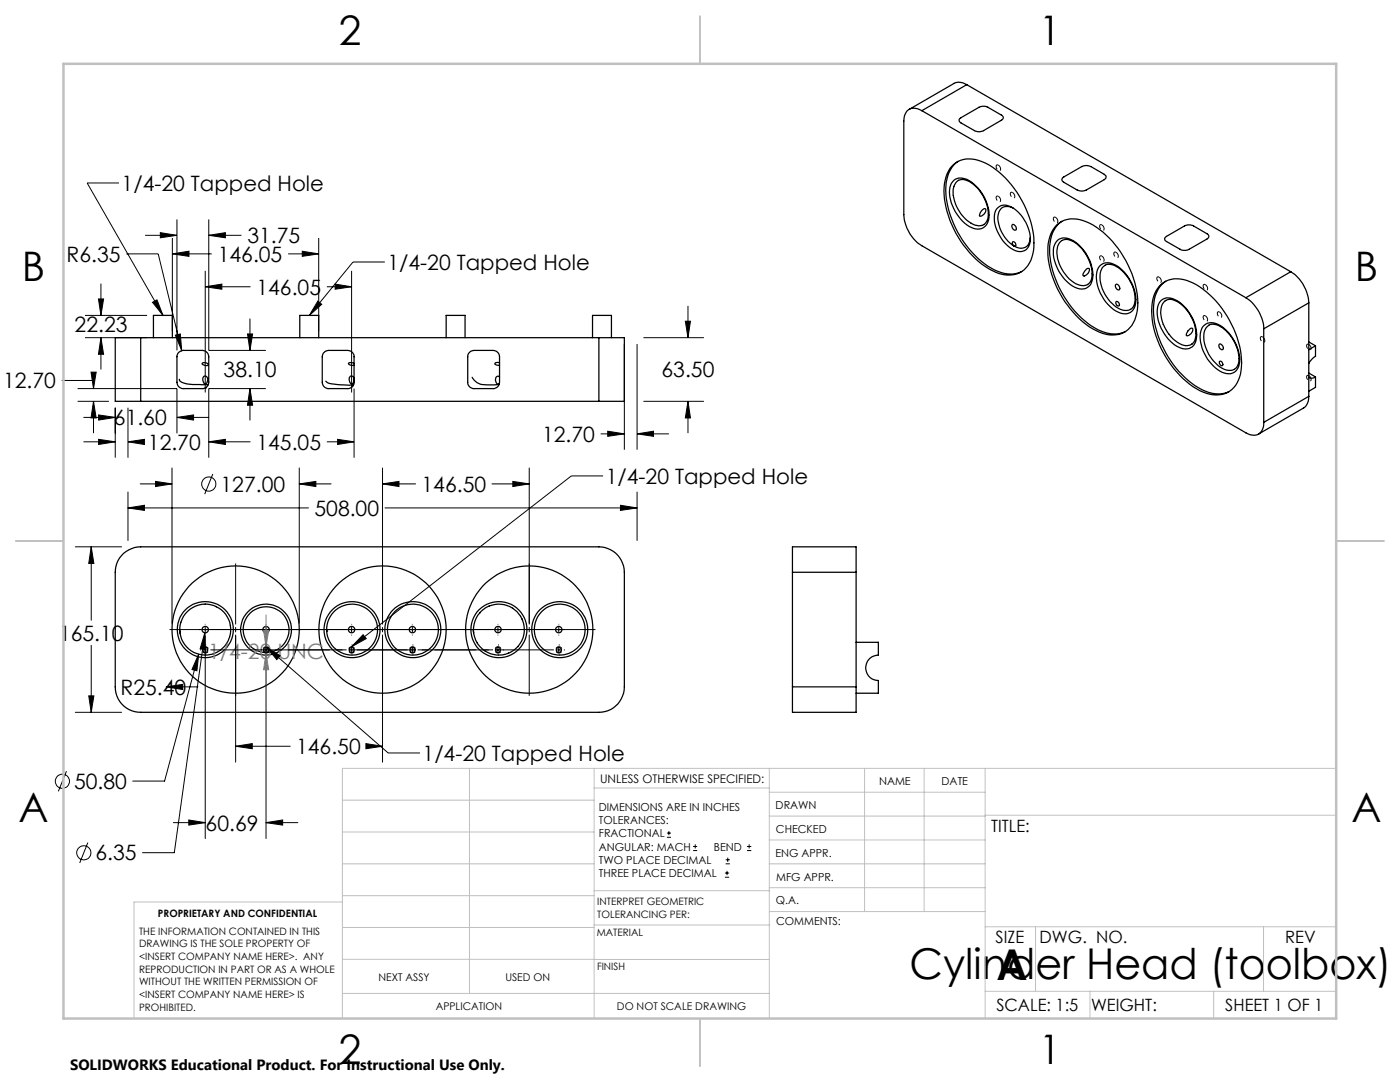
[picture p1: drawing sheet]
<svg xmlns="http://www.w3.org/2000/svg" width="279mm" height="216mm" viewBox="0 0 279 216" stroke-linecap="round" stroke-linejoin="round" font-family="sans-serif">
<g fill="none" stroke="#000" stroke-width=".25">
<path d="M192.9 16.9l-1.2-.5-1.1 .1-9.2 5.3M192.9 16.9l-8.9 5.2M192.9 16.9l64.7 37.3M184 22.1a2.11 2.11 0 0 0-3.5 1.1l-.1 1v18.6a8.1 8.1 0 0 0 3.6 6.2l64.6 37.4a2.17 2.17 0 0 0 2.6 .2 2.17 2.17 0 0 0 1-2.3M184 22.1l64.6 37.3M190 33.2a5.1 5.1 0 0 1 6-.9 18.6 18.6 0 0 1 9.5 11.2 11.8 11.8 0 0 1 0 9 4.8 4.8 0 0 1-6.1 2.1 18.2 18.2 0 0 1-10.1-11.5 11.4 11.4 0 0 1 0-9zM190.4 36a3.1 3.1 0 0 1 3.9 .7 8.3 8.3 0 0 1 3 7.2 2.24 2.24 0 0 1-3.4 1.5 8.3 8.3 0 0 1-4.3-8l.3-.8zM191 36.2a2.54 2.54 0 0 1 3.3 .6 7.7 7.7 0 0 1 2.8 6.9 2.06 2.06 0 0 1-3.3 .9 7.3 7.3 0 0 1-3.4-7.4zM191.2 32.2a6.4 6.4 0 0 0-2.5 5.7 19.8 19.8 0 0 0 9.7 15.9 6.1 6.1 0 0 0 5.5 .4M191.5 23.7l3.9-2.3a1.7 1.7 0 0 1 1.8 0l2.6 1.6a.53 .53 0 0 1 .4 .5 .53 .53 0 0 1-.4 .5l-3.5 2.1a2.02 2.02 0 0 1-1.8 0l-2.9-1.7-.2-.3zM212.1 35.4l3.8-2.2a2.02 2.02 0 0 1 1.8 0l2.7 1.6a.57 .57 0 0 1 .3 .5 .57 .57 0 0 1-.3 .5l-3.6 2.1a2.02 2.02 0 0 1-1.8 0l-2.9-1.7-.2-.4zM196.1 41.8l.6-.1a1.19 1.19 0 0 1-1.2 1.4l.2-.7z"/>
<path d="M199.2 41.4a2.33 2.33 0 0 1 2.9 .1 7.6 7.6 0 0 1 3.4 7 2.09 2.09 0 0 1-3.4 1.3 7.8 7.8 0 0 1-3.6-7 2.05 2.05 0 0 1 .7-1.4zM202 44.8a.65 .65 0 0 1 .7 .4 .65 .65 0 0 1-.1 .7 .77 .77 0 0 1-.6-1.1zM202.2 41.5a1.92 1.92 0 0 0-2.1-.1 1.92 1.92 0 0 0-1 1.9 7.1 7.1 0 0 0 3.3 5.8M202.4 49.1h.1M202.4 49.1l-.4-.5 .1-.3a.48 .48 0 0 1 .6 .2 .48 .48 0 0 1-.1 .6h-.2M205.6 47.4a1.92 1.92 0 0 1-1 2 1.92 1.92 0 0 1-2.2-.3M211.1 44.7a5.3 5.3 0 0 1 5.6-.5 18.3 18.3 0 0 1 9.5 11.2 11.2 11.2 0 0 1-.3 9.5 5.1 5.1 0 0 1-6.5 1.4 18.1 18.1 0 0 1-8.7-9.5 13.6 13.6 0 0 1-1-10.2l.6-1zM211.1 47.9a3.1 3.1 0 0 1 4 .7 8.2 8.2 0 0 1 2.9 7.2 2.24 2.24 0 0 1-3.4 1.6 8.3 8.3 0 0 1-4.3-8.1l.3-.8zM211.7 48.2a2.04 2.04 0 0 1 2.5 0 7.8 7.8 0 0 1 3.6 7.4 1.82 1.82 0 0 1-2.7 1.2 7.4 7.4 0 0 1-4-7.6zM211.9 44.2a6.3 6.3 0 0 0-2.4 5.7 19.6 19.6 0 0 0 9.6 15.9 6.1 6.1 0 0 0 5.5 .3M216.7 53.8l.6-.2a1.11 1.11 0 0 1-1 1.5l-.2-.1a1.36 1.36 0 0 1 .6-1.2zM219.6 52.9a2.59 2.59 0 0 1 3.1 .1 8.3 8.3 0 0 1 3.9 7.8 2.19 2.19 0 0 1-3.4 1.5 8 8 0 0 1-4.2-8.4z"/>
<path d="M220 53.4a1.94 1.94 0 0 1 2.8-.2 7.6 7.6 0 0 1 3.6 7.4 1.87 1.87 0 0 1-2.8 1.1 7.4 7.4 0 0 1-3.9-7.6zM222.7 56.8a.66 .66 0 0 1 .7 .3 .66 .66 0 0 1-.1 .8 .77 .77 0 0 1-.6-1.1zM231.4 57.1a5.1 5.1 0 0 1 6.1-.9 18.7 18.7 0 0 1 9.7 12.1 10.5 10.5 0 0 1-.6 8.6 5.1 5.1 0 0 1-6.5 1.3 18.1 18.1 0 0 1-8.7-9.4 14.1 14.1 0 0 1-1-10.2zM231.8 59.9a3.1 3.1 0 0 1 4 .7 8 8 0 0 1 2.8 7.6 2.19 2.19 0 0 1-3.3 1.1 8.3 8.3 0 0 1-4.3-8l.3-.8zM232.5 47.4l3.9-2.3a2.02 2.02 0 0 1 1.8 0l2.7 1.5a.55 .55 0 0 1 .4 .6 .55 .55 0 0 1-.4 .5l-3.6 2a2.02 2.02 0 0 1-1.8 0l-3-1.7zM232.7 56.1a6.2 6.2 0 0 0-2.5 5.7 19.6 19.6 0 0 0 9.7 16 6 6 0 0 0 5.4 .3M248.6 59.4a7.9 7.9 0 0 1 3.6 6.2M257.6 54.2a7.8 7.8 0 0 1 3.6 6.2M257.6 54.2l-9 5.2M28.1 67.4h-5.1v12.7h5.1M28.1 67.4v12.7M28.1 67.4h91.4"/>
<path d="M30.6 67.4v-4.5h3.8v4.5M35.7 70.3l.7-.4h4a1.33 1.33 0 0 1 1.3 1.3v5.1a1.26 1.26 0 0 1-1.3 1.2h-3.8a1.26 1.26 0 0 1-1.3-1.2v-5.3zM35.8 75.7v.2a4.1 4.1 0 0 0 3.4 .8l2.4 .1M40.4 72.4a1.01 1.01 0 0 1 1.2 .3 .79 .79 0 0 1-1.2-.2zM40.6 75.1l.4-.1a.84 .84 0 0 1 .5 .8 .84 .84 0 0 1-.6 .8 1.08 1.08 0 0 1-.3-1.5zM41 77.4h.1M41.1 77.3h.1M59.8 67.4v-4.5h3.8v4.5M64.5 70.5l.4-.4 .7-.2h3.8a1.26 1.26 0 0 1 1.3 1.3v5.1a1.21 1.21 0 0 1-1.3 1.2h-3.8a1.26 1.26 0 0 1-1.3-1.2v-5.1zM65 76.1l.2 .1a11.9 11.9 0 0 0 5 .6h.2v.2M70.7 72.6a.84 .84 0 0 0-1.2 0l.4 .2 .8 .1M70.7 75.7l-.1-.3a.45 .45 0 0 0-.5-.4 .45 .45 0 0 0-.4 .4 1.14 1.14 0 0 0 .4 1.2l.4-.2 .2-.7"/>
<path d="M89 67.4v-4.5h3.8v4.5M93.7 70.3l.9-.4h3.8a1.33 1.33 0 0 1 1.3 1.3v5.1a1.26 1.26 0 0 1-1.3 1.2h-3.8a1.21 1.21 0 0 1-1.3-1.2v-5.4zM94.2 75.3a3 3 0 0 0 3 1.5l2.4-.1M99.7 72.4a.53 .53 0 0 0-.9 .3l.9 .2M99.7 75.2l-.4-.1a.82 .82 0 0 0-.4 .8 .82 .82 0 0 0 .6 .7l.2-.1M118.3 67.4v-4.5h3.7v4.5M119.5 67.4h5.1v12.7h-5.1M119.5 67.4v12.7M222.8 60.1a.6 .6 0 0 1 .5 .9 .58 .58 0 0 1-.5-.9zM232.3 60.3a1.95 1.95 0 0 1 2.6-.1 7.7 7.7 0 0 1 3.6 7.4 1.94 1.94 0 0 1-3.1 .9 7.7 7.7 0 0 1-3.7-7.1zM237.1 66l.5-.5h.4a1.18 1.18 0 0 1-1.2 1.5v-.4zM240.1 65.1a2.49 2.49 0 0 1 3.4-.2 8.3 8.3 0 0 1 3.8 7.8 2.22 2.22 0 0 1-3.4 1.6 8.4 8.4 0 0 1-4.3-8z"/>
<path d="M241 65.1a2.24 2.24 0 0 1 2.9 .3 7.8 7.8 0 0 1 3.3 7.2 1.99 1.99 0 0 1-3.3 .9 7.5 7.5 0 0 1-3.5-7.4zM243.3 68.7a.65 .65 0 0 1 .7 .3 .65 .65 0 0 1-.1 .8 .77 .77 0 0 1-.6-1.1zM243.5 72.1a.54 .54 0 0 1 .5 .3 .54 .54 0 0 1-.2 .6l-.5-.5zM252.2 65.6v18.7M261.2 79.1l-.3 1.3-.6 1-9.1 5.2M261.2 60.4l-9 5.2M261.2 79.1l-9 5.2M261.2 60.4v18.7M261.2 68.2l1.3 .8M261.2 74.4l1.3 .8M262.5 69v2.1l-.6 .4-.7 1M262.5 75.2a1.23 1.23 0 0 1-1.3 .1"/>
<path d="M262.5 75.2v2.1l-1.3 .8M262.5 69l-1.3 .8M28.1 80.1h91.4M24.7 110.4l1-.7a4.5 4.5 0 0 1 2.4-.6h91.4a5.1 5.1 0 0 1 5.1 5.1v22.9a5 5 0 0 1-5.1 5h-91.4a5 5 0 0 1-5.1-5v-23.5a5 5 0 0 1 1.7-3.2zM158.2 114.2v-5.1h12.7v5.1M158.2 114.2v22.9M158.2 114.2h12.7M170.9 114.2v22.9M35.9 125.6v.6M53.1 130.2h.1M53.1 130.2a4.6 4.6 0 0 1-4-6.7 4.6 4.6 0 0 1 7.8-.4 4.6 4.6 0 0 1-3.2 7.1h-.5M53.1 130.2a.51 .51 0 0 1-.4-.8 .51 .51 0 0 1 .8 0 .51 .51 0 0 1-.3 .8"/>
<path d="M65.2 125.9h.1M94.5 125.7v.6M104.1 123.4l.1 .1M158.2 137.1v5h12.7v-5M158.2 137.1h12.7M170.9 128.2h4.4v2.5a2.54 2.54 0 0 0-2.5 2.5 2.54 2.54 0 0 0 2.5 2.6v2.5h-4.4"/>
<circle cx="40.9" cy="129.7" r=".51"/>
<circle cx="41" cy="125.6" r=".64"/>
<circle cx="41" cy="125.6" r="5.1"/>
<circle cx="41" cy="125.6" r="5.6"/>
<circle cx="47" cy="125.6" r="12.7"/>
<circle cx="53.1" cy="125.6" r="5.1"/>
<circle cx="53.1" cy="125.6" r=".63"/>
<circle cx="70.2" cy="125.6" r=".64"/>
<circle cx="70.2" cy="129.7" r=".51"/>
<circle cx="70.3" cy="125.6" r="5.6"/>
<circle cx="70.3" cy="125.6" r="5.1"/>
<circle cx="76.3" cy="125.6" r="12.7"/>
<circle cx="82.3" cy="125.6" r=".63"/>
<circle cx="82.3" cy="129.7" r=".52"/>
<circle cx="82.4" cy="125.6" r="5.6"/>
<circle cx="82.4" cy="125.6" r="5.1"/>
<circle cx="99.4" cy="125.6" r=".63"/>
<circle cx="99.4" cy="129.7" r=".51"/>
<circle cx="99.6" cy="125.6" r="5.1"/>
<circle cx="99.6" cy="125.6" r="5.6"/>
<circle cx="105.6" cy="125.6" r="12.7"/>
<circle cx="111.5" cy="125.6" r=".63"/>
<circle cx="111.5" cy="129.7" r=".52"/>
<circle cx="111.7" cy="125.6" r="5.1"/>
<circle cx="111.7" cy="125.6" r="5.6"/>
</g>
<g fill="none" stroke="#000" stroke-width=".2">
<path d="M23.7 36.5h-6.3l15.1 26.4M19.6 59.7h1.1l-.6 3.2zM20.1 56.6v6.3M25.2 50.7h6.4l4.7 19.3M29 47h6.3M32 46.4l3.3 .6-3.3 .4zM34.4 50.7l3.3-.6v1.1zM34.4 50.7h7.9M34.4 47.5v18.6M35.3 43.8v26.1M41 57.2l3.3-.5v1zM41 54v24.3"/>
<path d="M41 57.2h9M41.7 47l3.3-.6v1zM41.7 43.8v26.1h11.4M41.7 47h6.5M57.5 50.7h6.1M60.3 50.1l3.3 .6-3.3 .5zM63.6 47.5v18.6M65.2 57.2h5M66.9 56.7l3.3 .5-3.3 .5zM70.2 54v24.3M76.8 52.3h-6.4l-8.7 10.6M12.3 75.9h6.4v1.6"/>
<path d="M15.5 77.5h19.8v9M17 67.4h12.4M17 62.9h12.4M18.2 74.3h1l-.5 3.2zM20.1 67.4l.6 3.3h-1.1zM20.1 67.4v6.3M30.4 60.3l.9-.5 1.2 3.1zM35 66.9l1-.3 .3 3.4zM49.4 66.6h1l-.5 3.3zM49.9 77.5l.5 3.4h-1zM49.9 63.6v6.3M49.9 77.5v6.4"/>
<path d="M53.1 77.5h-11.4v13.8M63.4 60.1l.8 .6-2.5 2.2zM70.7 77.5v13.8M124.6 68.7v21M127.1 68.7v21M128.4 67.4h12.1M136.8 64.1h1l-.5 3.3zM137.3 61v6.4M15.5 80.1h6.2M16.7 88.2h6.3M16.7 83.3h6.3M18.7 80.1l.5 3.3h-1z"/>
<path d="M18.7 80.1v6.3M19.7 87.7l3.3 .5-3.3 .5zM19.7 82.8l3.3 .5-3.3 .5zM23 81.4v9.9M25.5 88.2l3.3-.5v1zM25.5 81.4v9.9M25.5 98.2v9.6M25.5 88.2h2.8M28 96.6h6.3M31 96.1l3.3 .5-3.3 .5zM34.3 93.4v31M35.3 83.3l3.3-.5v1z"/>
<path d="M35.3 83.3h6.4M41.7 88.2l3.3-.5v1zM41.7 88.2h8.3M42.5 94.6l-1.6 4M59.7 96.6l3.3-.5v1zM59.7 93.4v31M59.7 96.6h6.4M65.2 88.2h5.5M67.4 87.7l3.3 .5-3.3 .5zM76.3 96.6l3.3-.5v1zM76.3 93.4v31.2M76.3 96.6h6.6"/>
<path d="M98.2 96.6h7.4M102.3 96.1l3.3 .5-3.3 .5zM105.6 93.4v31.2M119.9 86.6h4.7M120.4 95h-6.4l-43.8 34M121.3 86l3.3 .6-3.3 .5zM127.1 86.6l3.3-.6v1.1zM127.1 98.2v9.6M127.1 86.6h6.4M128.4 80.1h12.1M137.3 80.1l.5 3.3h-1zM137.3 80.1v6.3"/>
<path d="M15 109.1h9.3M18.2 109.1l.5 3.3h-1zM18.2 109.1v14.7M25.5 101.4l3.3-.6v1zM25.5 101.4h36.1M47 112.4v12.2M76.8 101.4h50.3M123.8 100.8l3.3 .6-3.3 .4zM17.7 138.9h1l-.5 3.2zM18.2 128.8v13.3M33.2 137.1l3.2-.5v1zM33.2 137.1h6.3"/>
<path d="M33.8 125.6h12.2M39.7 130.5l-.4 3.3-1-.2zM39.7 130.5l-6.9 25.4h-6.3M39.9 129.7h.1M40.5 129.7h1M40.9 126.3v3.3l-1-.1zM40.9 126.3l-6.1 43.8h-6.4M41 128.7h.1M41 130.7h.1M41 124.5v.1M41 125.1v1.1M41 126.6v.2"/>
<path d="M41 126.9v40.4M46.5 125.6h1.1M47 125.1v1.1M47 126.6v25.5M48 125.6h12.3M52.1 129.7h.1M52.6 129.7h1M53.1 129l2.8 1.8-.7 .8zM53.1 128.7h.1M53.1 130.7h.1M53.1 124.5v.1M53.1 125.1v1.1"/>
<path d="M53.1 126.6v.2M53.1 126.9v40.4M53.1 129l24.4 21.2h6.3M63.1 125.6h12.2M69.7 129.7h1M70.2 128.7h.1M70.2 130.7h.1M70.2 124.5v.1M70.2 125.1v1.1M70.2 126.6v.2M70.2 129.2v1M72.5 126.6l.6 .8-2.9 1.6z"/>
<path d="M75.8 125.6h1M76.3 125.1v1.1M76.3 126.6v25.5M77.4 125.6h12.1M81.8 129.7h1M82.3 128.7h.1M82.3 130.7h.1M82.3 124.5v.1M82.3 125.1v1.1M82.3 126.6v.2M82.3 129.2v1M92.4 125.6h12.2"/>
<path d="M98.9 129.7h1M99.4 128.7h.1M99.4 130.7h.1M99.4 124.5v.1M99.4 125.1v1.1M99.4 126.6v.2M99.4 129.2v1M100.4 129.7h.1M105.1 125.6h1.1M105.6 125.1v1.1M105.6 126.6v12.3M106.6 125.6h12.3"/>
<path d="M111 129.7h1M111.5 128.7h.1M111.5 130.7h.1M111.5 124.5v.1M111.5 125.1v1.1M111.5 126.6v.2M111.5 129.2v1M112.5 129.7h.1M13.3 153.9l-1.7 4M15 142.1h9.3M47 148.9l3.3-.5v1zM47 148.9h10.9"/>
<path d="M73 148.4l3.3 .5-3.3 .5zM73.2 148.9h3.1M17.5 168.1l-1.6 4.1M34.6 164.1h6.4M37.7 163.6l3.3 .5-3.3 .5zM53.1 164.1l3.3-.5v1zM53.1 164.1h6.3M133.1 167.1h.8M133.1 166.2h.8M133.5 165.8v.9M138.3 169.7h.8M138.3 168.9h.8"/>
<path d="M138.7 168.5v.8M144.7 175h.8M144.7 174.2h.8M144.8 172.4h.9M144.8 171.6h.9M145.1 173.8v.8M145.2 171.1v.9M149.1 169.7h.8M149.1 168.9h.8M149.5 168.5v.8"/>
<circle cx="41.7" cy="96.6" r="1.42"/>
<circle cx="12.5" cy="155.9" r="1.41"/>
<circle cx="16.7" cy="170.2" r="1.42"/>
</g>
<path d="M52.6 125.8h1l-.5 3.2zM53.1 130.3l.5 3.3h-1zM53.1 122.7v6.3M53.1 130.3v6.4" fill="none" stroke="#808080" stroke-width=".2"/>
<path d="M41 129a.63 .63 0 0 0-.6 1 .63 .63 0 0 0 1.1 .1 .63 .63 0 0 0-.4-1l-.1-.1M53.1 129a.63 .63 0 0 0-.5 1 .63 .63 0 0 0 1 .1 .63 .63 0 0 0-.4-1l-.1-.1M70.2 129a.63 .63 0 0 0-.6 1 .63 .63 0 0 0 1.1 .1 .63 .63 0 0 0-.4-1l-.1-.1M82.3 129a.63 .63 0 0 0-.5 1 .63 .63 0 0 0 1 .1 .63 .63 0 0 0-.4-1l-.1-.1M99.4 129a.63 .63 0 0 0-.6 1 .63 .63 0 0 0 1.1 .1 .63 .63 0 0 0-.4-1l-.1-.1M111.5 129a.63 .63 0 0 0-.5 1 .63 .63 0 0 0 1 .1 .63 .63 0 0 0-.3-1l-.2-.1" fill="none" stroke="#000" stroke-width=".2" stroke-dasharray="1.3 .6" stroke-dashoffset=".5" stroke-linecap="butt"/>
<g fill="none" stroke="#000" stroke-width=".2" stroke-dasharray="1.3 .6" stroke-linecap="butt">
<path d="M199.2 33a.35 .35 0 0 0-.4 .1 .35 .35 0 0 0 .1 .4l.1 .2a.4 .4 0 0 0 .6 .3 .4 .4 0 0 0 0-.6l-.4-.4M199.2 39.2a.35 .35 0 0 0-.4 .1 .35 .35 0 0 0 .1 .5l.1 .2a.4 .4 0 0 0 .6 .2 .4 .4 0 0 0 0-.6l-.4-.4M202.1 38.4a.35 .35 0 0 0-.5 .1 .35 .35 0 0 0 .1 .5l.1 .2a.4 .4 0 0 0 .6 .3 .4 .4 0 0 0 0-.7l-.3-.4M210.7 43.4a.35 .35 0 0 0-.5 .1 .35 .35 0 0 0 .1 .5l.1 .2a.4 .4 0 0 0 .6 .2 .4 .4 0 0 0 0-.6l-.3-.4M219.9 44.9a.35 .35 0 0 0-.5 .1 .35 .35 0 0 0 .1 .5l.1 .2a.4 .4 0 0 0 .6 .2 .4 .4 0 0 0 .1-.6l-.4-.4M219.9 51.1a.35 .35 0 0 0-.5 .1 .35 .35 0 0 0 .1 .5l.1 .2a.4 .4 0 0 0 .6 .3 .4 .4 0 0 0 .1-.7l-.4-.4M222.7 50.3a.35 .35 0 0 0-.4 .2 .35 .35 0 0 0 .1 .4l.1 .2a.4 .4 0 0 0 .6 .3 .4 .4 0 0 0 0-.7l-.4-.4M231.3 55.3a.35 .35 0 0 0-.4 .1 .35 .35 0 0 0 0 .5l.2 .2a.4 .4 0 0 0 .6 .3 .4 .4 0 0 0 0-.7l-.4-.4M240.6 56.8a.35 .35 0 0 0-.5 .1 .35 .35 0 0 0 .1 .5l.1 .2a.4 .4 0 0 0 .6 .3 .4 .4 0 0 0 0-.7l-.3-.4M240.6 63a.35 .35 0 0 0-.5 .1 .35 .35 0 0 0 .1 .5l.1 .2a.4 .4 0 0 0 .6 .3 .4 .4 0 0 0 0-.7l-.3-.4M243.4 62.3a.35 .35 0 0 0-.5 .1 .35 .35 0 0 0 .1 .5l.1 .2a.4 .4 0 0 0 .6 .2 .4 .4 0 0 0 0-.6l-.3-.4M252 67.2a.35 .35 0 0 0-.5 .1 .35 .35 0 0 0 .1 .5l.1 .2a.4 .4 0 0 0 .6 .3 .4 .4 0 0 0 0-.7l-.3-.4"/>
<path d="M261.2 74.9a.35 .35 0 0 0-.4 .2 .35 .35 0 0 0 0 .4l.1 .2a.4 .4 0 0 0 .6 .3 .4 .4 0 0 0 .1-.7l-.4-.4M261.2 68.7a.35 .35 0 0 0-.4 .1 .35 .35 0 0 0 0 .5l.1 .2a.4 .4 0 0 0 .6 .3 .4 .4 0 0 0 .1-.7l-.4-.4"/>
</g>
<path d="M42 125.6h27.2M42 129.7h27.2M54.1 125.6h27.2M54.1 129.7h27.2M71.2 125.6h27.2M71.2 129.7h27.2M83.3 125.6h27.2M83.3 129.7h27.2" fill="none" stroke="#000" stroke-width=".2" stroke-dasharray="15.2 1.3 1.3 1.3" stroke-dashoffset="3.6" stroke-linecap="butt"/>
<g fill="none" stroke="#c0c0c0" stroke-width=".2">
<path d="M68.3 159.7h50.3M93.7 153.3v44.9M118.6 153.3v49.9M118.6 157.2h34.9M153.5 153.3v49.9M153.5 158.1h43.1M172.5 153.3v28.6M184.4 153.3v28.6M196.6 153.3v49.9M266.7 153.3h-198.4v49.9M68.3 178.7h50.3M68.3 172.4h50.3"/>
<path d="M68.3 166h50.3M68.3 180h-41.6v23.2M118.6 177.7h35M153.5 167.6h43.1M153.5 162.8h43.1M153.5 172.4h43.1M153.5 177.1h43.1M196.6 162.7h70.1M68.3 198.2h85.2M68.3 191.4l85.2 .1M68.3 185.1h50.3M118.6 184.6h35"/>
<path d="M153.6 181.9h43M196.6 197.8h70.1M196.6 184.9h70.1M206.7 184.9v12.9M217.5 197.8v5.4M242.2 197.8v5.4M252.2 184.9v12.9"/>
</g>
<path d="M139.7 3.2v9.5M3.1 107.9h9.6M266.7 107.9h9.5M139.7 203.2v9.6" fill="none" stroke="#c0c0c0" stroke-width=".25"/>
<path d="M12.7 12.7h254v190.5h-254z" fill="none" stroke="#c0c0c0" stroke-width=".5"/>
<path d="M17.7 138.9h1l-.5 3.2zM18.2 109.1l.5 3.3h-1zM25.5 101.4l3.3-.6v1zM123.8 100.8l3.3 .6-3.3 .4zM31 96.1l3.3 .5-3.3 .5zM59.7 96.6l3.3-.5v1zM47 148.9l3.3-.5v1zM73 148.4l3.3 .5-3.3 .5zM102.3 96.1l3.3 .5-3.3 .5zM76.3 96.6l3.3-.5v1zM39.7 130.5l-1.4 3.1 1 .2zM37.7 163.6l3.3 .5-3.3 .5zM53.1 164.1l3.3-.5v1zM40.9 126.3l-1 3.2 1 .1zM33.2 137.1l3.2 .5v-1z" fill="#000"/>
<path d="M52.6 125.8l.5 3.2 .5-3.2zM53.1 130.3l-.5 3.3h1z" fill="#808080"/>
<path d="M53.1 129l2.8 1.8-.7 .8zM72.5 126.6l.6 .8-2.9 1.6zM136.8 64.1h1l-.5 3.3zM137.3 80.1l.5 3.3h-1zM25.5 88.2l3.3-.5v1zM19.7 87.7l3.3 .5-3.3 .5zM35 66.9l1.3 3.1-.3-3.4zM41.7 47l3.3-.6v1zM32 46.4l3.3 .6-3.3 .4zM49.4 66.6h1l-.5 3.3zM49.9 77.5l.5 3.4h-1zM35.3 83.3l3.3-.5v1zM19.7 82.8l3.3 .5-3.3 .5zM18.2 74.3h1l-.5 3.2zM18.7 80.1l.5 3.3h-1zM41.7 88.2l3.3-.5v1zM67.4 87.7l3.3 .5-3.3 .5zM41 57.2l3.3-.5v1zM66.9 56.7l3.3 .5-3.3 .5zM20.1 67.4l.6 3.3h-1.1zM19.6 59.7h1.1l-.6 3.2zM34.4 50.7l3.3-.6v1.1zM60.3 50.1l3.3 .6-3.3 .5zM127.1 86.6l3.3-.6v1.1zM121.3 86l3.3 .6-3.3 .5zM30.4 60.3l.9-.5 1.2 3.1zM63.4 60.1l.8 .6-2.5 2.2z" fill="#000"/>
<g font-size="8.5">
<text x="181.5" y="195.4">Cylinder Head (toolbox)</text>
<text x="198.9" y="195.5">A</text>
</g>
<g font-size="8.1">
<text x="67.6" y="8.9">2</text>
<text x="207.3" y="8.9">1</text>
<text x="4.4" y="56.2">B</text>
<text x="270.4" y="56.2">B</text>
<text x="3.7" y="164.1">A</text>
<text x="269.7" y="164.1">A</text>
<text x="67.6" y="212.4">2</text>
<text x="207.3" y="212.4">1</text>
</g>
<g font-size="4.2">
<text x="24.3" y="38.1">1/4-20 Tapped Hole</text>
<text x="13.3" y="52.2">R6.35</text>
<text x="43.5" y="52.2">146.05</text>
<text x="49.4" y="48.5">31.75</text>
<text x="77.3" y="53.9">1/4-20 Tapped Hole</text>
<text x="51.2" y="58.8">146.05</text>
<text x="14.9" y="66.2">22.23</text>
<text x=".6" y="77.5">12.70</text>
<text x="44.6" y="75.3">38.10</text>
<text x="132" y="75.3">63.50</text>
<text x="22.7" y="84.9">61.60</text>
<text x="29.5" y="89.7">12.70</text>
<text x="51.2" y="89.7">145.05</text>
<text x="108.2" y="88.2">12.70</text>
<text x="44" y="98.1">127.00</text>
<text x="84.1" y="98.1">146.50</text>
<text x="120.9" y="96.6">1/4-20 Tapped Hole</text>
<text x="62.8" y="102.9">508.00</text>
<text x="11.8" y="127.8">165.10</text>
<text x="24.1" y="138.6">R25.40</text>
<text x="59.1" y="150.5">146.50</text>
<text x="84.3" y="151.8">1/4-20 Tapped Hole</text>
<text x="14.8" y="157.4">50.80</text>
<text x="41" y="165.7">60.69</text>
<text x="19.1" y="171.7">6.35</text>
</g>
<text font-size="4.2" fill="#808080" x="41.5" y="131.5">1/4-20 UNC</text>
<g font-size="3.4">
<text x="197.8" y="166">TITLE:</text>
<text x="198.7" y="188.1">SIZE</text>
<text x="207.5" y="188.1">DWG. NO.</text>
<text x="256.5" y="188.2">REV</text>
<text x="198.8" y="201.7">SCALE: 1:5</text>
<text x="217.7" y="201.8">WEIGHT:</text>
<text x="244.5" y="201.7">SHEET 1 OF 1</text>
</g>
<text font-size="3" x="14" y="213.5">SOLIDWORKS Educational Product. For Instructional Use Only.</text>
<text font-size="2.4" x="119.8" y="156.2">UNLESS OTHERWISE SPECIFIED:</text>
<g font-size="2.2">
<text x="119.5" y="161.8">DIMENSIONS ARE IN INCHES</text>
<text x="154.8" y="161.4">DRAWN</text>
<text x="175.4" y="156.6">NAME</text>
<text x="187.9" y="156.7">DATE</text>
<text x="119.5" y="164.4">TOLERANCES:</text>
<text x="119.5" y="167.1">FRACTIONAL</text>
<text x="154.9" y="166.3">CHECKED</text>
<text x="119.5" y="169.7">ANGULAR: MACH</text>
<text x="119.5" y="172.4">TWO PLACE DECIMAL</text>
<text x="142.5" y="169.7">BEND</text>
<text x="154.8" y="170.9">ENG APPR.</text>
<text x="119.5" y="175">THREE PLACE DECIMAL</text>
<text x="154.9" y="175.7">MFG APPR.</text>
<text x="154.9" y="180.4">Q.A.</text>
<text x="154.9" y="184.6">COMMENTS:</text>
</g>
<g font-size="2.1">
<text x="75.5" y="195.7">NEXT ASSY</text>
<text x="100.9" y="195.7">USED ON</text>
<text x="86.9" y="201.5">APPLICATION</text>
<text x="123.1" y="201.6">DO NOT SCALE DRAWING</text>
</g>
<g font-size="2">
<text x="31.5" y="182.9">PROPRIETARY AND CONFIDENTIAL</text>
<text x="119.2" y="180.6">INTERPRET GEOMETRIC</text>
<text x="119.2" y="183.1">TOLERANCING PER:</text>
<text x="27.8" y="186.5">THE INFORMATION CONTAINED IN THIS</text>
<text x="27.8" y="189">DRAWING IS THE SOLE PROPERTY OF</text>
<text x="27.8" y="191.6">&lt;INSERT COMPANY NAME HERE&gt;. ANY</text>
<text x="119.1" y="186.7">MATERIAL</text>
<text x="27.8" y="194.1">REPRODUCTION IN PART OR AS A WHOLE</text>
<text x="27.8" y="196.6">WITHOUT THE WRITTEN PERMISSION OF</text>
<text x="119.1" y="193.5">FINISH</text>
<text x="27.8" y="199.1">&lt;INSERT COMPANY NAME HERE&gt; IS</text>
<text x="27.8" y="201.7">PROHIBITED.</text>
</g>
</svg>
